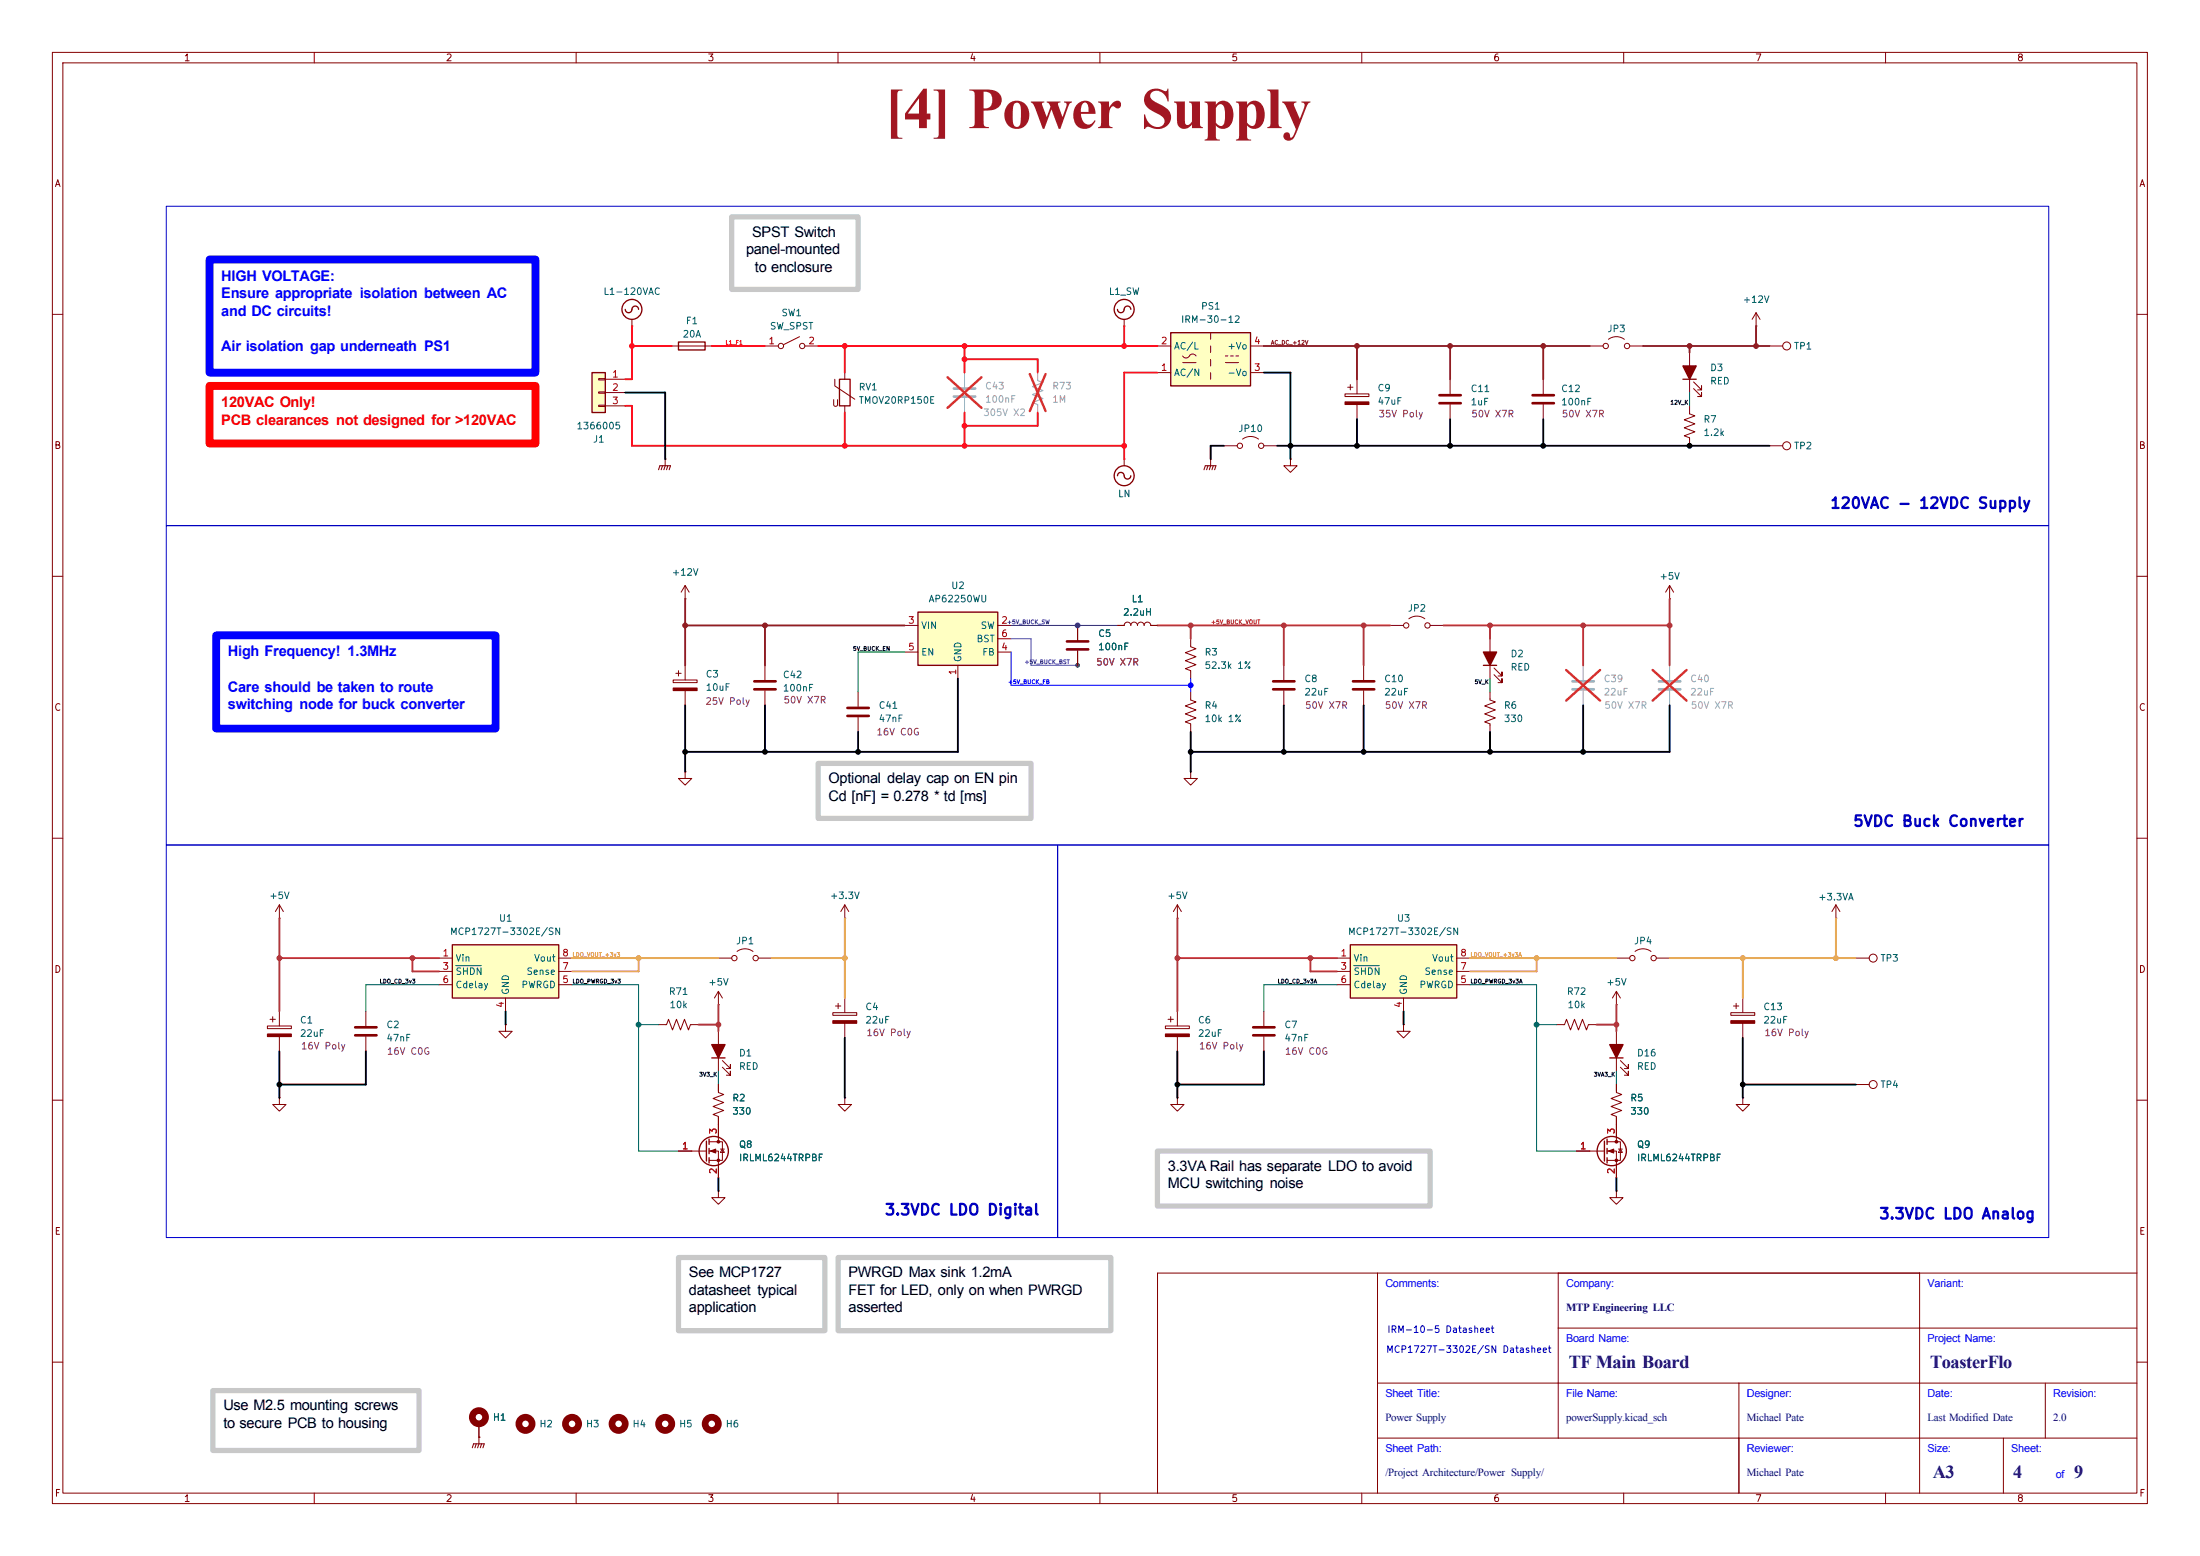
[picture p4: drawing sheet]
<svg xmlns="http://www.w3.org/2000/svg" width="297mm" height="210mm" viewBox="0 0 297 210" stroke-linecap="round" stroke-linejoin="round" font-family="sans-serif">
<g fill="none" stroke="#840000" stroke-width=".14">
<path d="M7.1 7.1h282.8v195.8h-282.8zM8.5 8.5h280v193h-280zM42.4 7.1v1.4M77.8 7.1v1.4M113.1 7.1v1.4M148.5 7.1v1.4M183.8 7.1v1.4M219.2 7.1v1.4M254.6 7.1v1.4M7.1 42.4h1.4M288.5 42.4h1.4M7.1 77.8h1.4"/>
<path d="M288.5 77.8h1.4M7.1 113.1h1.4M288.5 113.1h1.4M250.5 129.3h1.8M7.1 148.5h1.4M288.5 148.5h1.4M186 171.8v29.7M210.4 179.2h78.1M210.4 171.8v22.3M259.1 171.8v29.7M288.5 171.8h-132.2v29.7M7.1 183.8h1.4"/>
<path d="M186 194.1h102.5M186 186.7h102.5M234.8 186.7v14.8M270.5 194.1v7.4M276.1 186.7v7.4M288.5 183.8h1.4M42.4 201.5v1.4M77.8 201.5v1.4M113.1 201.5v1.4M148.5 201.5v1.4M183.8 201.5v1.4M219.2 201.5v1.4"/>
<path d="M254.6 201.5v1.4"/>
<circle cx="252.9" cy="129.3" r=".54"/>
</g>
<path d="M212.3 92h2.9M212.3 93h2.9" fill="none" stroke="#a1a1a1" stroke-width=".36"/>
<path d="M213.7 89.8v2M213.7 93.2v2" fill="none" stroke="#a1a1a1" stroke-width=".14"/>
<path d="M211.4 90.4l4.6 4.2M216 90.4l-4.6 4.2" fill="none" stroke="#e12e31" stroke-width=".32"/>
<path d="M182.3 127.5h14.4v7.2h-14.4z" fill="#ffffc2"/>
<g fill="none" stroke="#840000" stroke-width=".18">
<path d="M200.3 89.8h1.8M182.3 127.5h14.4v7.2h-14.4zM95.4 154v2.7M95.7 153.7v.8M95.7 155v.7M95.7 156.3v.7M96.1 142.8h1.8M217.3 142.8h1.8"/>
<circle cx="96.4" cy="155.4" r="1.98"/>
</g>
<g fill="none" stroke="#840000" stroke-width=".14">
<path d="M103.3 89.8v2M103.3 93.2v2M145.5 84.4v2M145.5 87.8v2M150.9 84.4h.9a.45 .45 0 0 1 .4-.4 .45 .45 0 0 1 .5 .4 .45 .45 0 0 1 .4-.4 .45 .45 0 0 1 .5 .4 .45 .45 0 0 1 .4-.4 .45 .45 0 0 1 .5 .4 .45 .45 0 0 1 .4-.4 .45 .45 0 0 1 .5 .4h.9M160.7 93.4v1.1l.8 .2-1.5 .6 1.5 .5-1.5 .6 1.5 .5-1.5 .5 .7 .3v1.1M160.7 86.2v1.1l.8 .3-1.5 .5 1.5 .5-1.5 .6 1.5 .5-1.5 .5 .7 .3v1.1M173.3 89.8v2M173.3 93.2v2M184.1 89.8v2M184.1 93.2v2M201.2 93.4v1.1l.7 .2-1.5 .6 1.5 .5-1.5 .6 1.5 .5-1.5 .5 .8 .3v1.1"/>
<path d="M201.2 86.2v5.4M201.7 91.1l1.1 1v-.5v.5h-.6M201.7 90.2l1.1 1v-.5v.5h-.6M160.7 104.2v.9h.9l-.9 .9-.9-.9h.9M160.7 104.2h.1M49.4 136.5v2M49.4 139.9v2M88.9 138.3h1.1l.2-.7 .6 1.4 .5-1.4 .6 1.4 .5-1.4 .5 1.4 .3-.7h1.1M97 135.6h.1M97 129.3h1.8M97 133.8v1.8M97 139.2v5.4"/>
<path d="M97 133.8l-.6 .9M97 133.8l.5 .9M99.5 128.4a1.8 1.8 0 0 1 2.2 0M102.4 129.3h1.8M114 123.9h.1M114 122.1l-.5 .9M114 122.1l.6 .9M114 122.1v1.8M158.9 123.9h.1M158.9 122.1l-.5 .9M158.9 122.1l.6 .9M158.9 122.1v1.8"/>
<path d="M170.6 136.5v2M170.6 139.9v2M180.5 132.9h1.8M180.5 131.1h1.8M180.5 129.3h1.8M189.5 138.3v.9h.9l-.9 .9-.9-.9h.9M189.5 138.3h.1M189.5 134.7v1.8M196.7 132.9h1.8M196.7 131.1h1.8M196.7 129.3h1.8M210.1 138.3h1.1l.3-.7 .5 1.4 .6-1.4 .5 1.4 .5-1.4 .6 1.4 .2-.7h1.1"/>
<path d="M218.2 135.6h.1M218.2 129.3h1.8M218.2 133.8v1.8M218.2 139.2v5.4M218.2 133.8l-.5 .9M218.2 133.8l.6 .9M220.7 128.4a1.8 1.8 0 0 1 2.2 0M223.6 129.3h1.8M91.6 155.4h3.8M95.7 154.1h1.8v2.5h-1.8M95.7 155.4h1.3v3.5M97 146.4v1.1l.7 .2-1.4 .6 1.4 .5-1.4 .5 1.4 .6-1.4 .5 .7 .3v3.4"/>
<path d="M97.3 155.1h.5M97.5 155.1l.3 .4h-.5zM97.5 144l1.1 1.1v-.5v.5h-.5M97.5 143.1l1.1 1.1v-.5v.5h-.5M114 148.2v.9h.9l-.9 .9-.9-.9h.9M114 148.2h.1M218.8 144l1 1.1v-.5v.5h-.5M218.8 143.1l1 1.1v-.5v.5h-.5M250.5 146.4h1.8M97 160.7v.9h.9l-.9 .9-.9-.9h.9M97 160.7h.1M63.8 195.4l.1-.5h1.5l-.2 .5"/>
<path d="M64.3 194.9l-.2 .5M64.7 192.2v2.7l-.2 .5M64.7 194h.1M65 194.9l-.2 .5"/>
<circle cx="99.1" cy="129.3" r=".36"/>
<circle cx="102" cy="129.3" r=".36"/>
<circle cx="220.4" cy="129.3" r=".36"/>
<circle cx="223.2" cy="129.3" r=".36"/>
<circle cx="252.9" cy="146.4" r=".54"/>
</g>
<path d="M182.7 130.3h3.5" fill="none" stroke="#006464" stroke-width=".14"/>
<path d="M101.8 92h2.9M101.8 93h2.9M144 86.6h2.9M144 87.6h2.9M171.9 92h2.9M171.9 93h2.9M182.7 92h2.8M182.7 93h2.8M48 138.7h2.8M48 139.7h2.8M169.2 138.7h2.9M169.2 139.7h2.9" fill="none" stroke="#840000" stroke-width=".36"/>
<g fill="#840000" stroke="#840000" stroke-width=".18">
<path d="M217.3 141h1.8l-.9 1.8z"/>
<path d="M200.3 88h1.8l-.9 1.8z"/>
<path d="M96.1 141h1.8l-.9 1.8z"/>
</g>
<path d="M224 92h2.8M224 93h2.8" fill="none" stroke="#a1a1a1" stroke-width=".36"/>
<path d="M225.4 89.8v2M225.4 93.2v2" fill="none" stroke="#a1a1a1" stroke-width=".14"/>
<path d="M223.1 90.4l4.6 4.2M227.7 90.4l-4.6 4.2" fill="none" stroke="#e12e31" stroke-width=".32"/>
<g fill="#840000" stroke="#840000" stroke-width=".14">
<path d="M95.9 155.4l.7-.3v.5z"/>
<circle cx="97" cy="154.1" r=".18"/>
<circle cx="97" cy="156.6" r=".18"/>
</g>
<g fill="none" stroke="#840000" stroke-width=".9">
<circle cx="64.7" cy="191.3" r=".9"/>
<circle cx="70.9" cy="192.2" r=".9"/>
<circle cx="77.2" cy="192.2" r=".9"/>
<circle cx="83.5" cy="192.2" r=".9"/>
<circle cx="89.8" cy="192.2" r=".9"/>
<circle cx="96.1" cy="192.2" r=".9"/>
</g>
<path d="M123.9 82.6h10.8v7.2h-10.8z" fill="#ffffc2"/>
<g fill="none" stroke="#840000" stroke-width=".18">
<path d="M113.3 51.2h1.5v3.6h-1.5zM150.9 64.2a.48 .48 0 0 1 .5-.4 .48 .48 0 0 1 .4 .6 .45 .45 0 0 0 .5 .2 .45 .45 0 0 0 .4-.4M123.9 82.6h10.8v7.2h-10.8zM216.6 154v2.7M217 153.7v.8M217 155v.7M217 156.3v.7"/>
<circle cx="151.8" cy="64.2" r="1.35"/>
<circle cx="217.6" cy="155.4" r="1.98"/>
</g>
<g fill="none" stroke="#840000" stroke-width=".14">
<path d="M112.7 51.2v.9l2.7 1.8M114 50.3v.9M114 54.8v.9M228.1 54.8v1.1l.7 .2-1.4 .6 1.4 .5-1.4 .5 1.4 .6-1.4 .5 .7 .3v1.1M151.8 62h.1M151.8 62v.9M162.5 63.4l.2-.5h1.5l-.2 .5M163.1 62.9l-.2 .5M163.4 62v.9l-.1 .5M163.4 62h.1M163.8 62.9l-.2 .5M225.4 79l-.5 .9"/>
<path d="M225.4 79l.5 .9M225.4 79v1.8M115.8 93.4v2M115.8 96.8v2M122.1 84.4h1.8M122.1 88h1.8M129.3 89.8v1.8M134.7 84.4h1.8M134.7 88h1.8M134.7 86.2h1.8M225.4 80.8h.1M112.4 136.7h3.3v.3h-3.3z"/>
<path d="M112.8 135.8h.7M113.1 135.4v.7M114 134.7v2M114 138.1v2M157.3 138.5h3.3v.3h-3.3zM157.7 137.6h.7M158 137.2v.7M158.9 136.5v2M158.9 139.9v2M233.7 136.7h3.2v.3h-3.2zM234 135.8h.7M234.4 135.4v.7"/>
<path d="M235.3 134.7v2M235.3 138.1v2M247.8 123.9h.1M247.8 122.1l-.5 .9M247.8 122.1l.6 .9M247.8 122.1v1.8M158.9 148.2v.9h.9l-.9 .9-.9-.9h.9M158.9 148.2h.1M212.8 155.4h3.8M217 154.1h1.8v2.5h-1.8M217 155.4h1.2v3.5M218.2 146.4v1.1l.7 .2-1.4 .6 1.4 .5-1.4 .5 1.4 .6-1.4 .5 .7 .3v3.4"/>
<path d="M218.5 155.1h.5M218.8 155.1l.2 .4h-.5zM235.3 148.2v.9h.9l-.9 .9-.9-.9h.9M235.3 148.2h.1M218.2 160.7v.9h.9l-.9 .9-.9-.9h.9M218.2 160.7h.1"/>
</g>
<g fill="#840000" stroke="#840000" stroke-width=".14">
<path d="M112.4 137.8h3.3v.3h-3.3z"/>
<path d="M157.3 139.5h3.3v.4h-3.3z"/>
<path d="M217.1 155.4l.8-.3v.5z"/>
<path d="M233.7 137.8h3.2v.3h-3.2z"/>
<circle cx="218.2" cy="154.1" r=".18"/>
<circle cx="218.2" cy="156.6" r=".18"/>
</g>
<path d="M114.4 95.5h2.9M114.4 96.6h2.9" fill="none" stroke="#840000" stroke-width=".36"/>
<path d="M130.2 50.3v2M130.2 53.7v2M140.1 50.3v1.1l.7 .2-1.4 .6 1.4 .5-1.4 .6 1.4 .5-1.4 .5 .7 .3v1.1" fill="none" stroke="#a1a1a1" stroke-width=".14"/>
<path d="M127.9 50.9l4.6 4.1M132.5 50.9l-4.6 4.1M139 50.5l2.2 5M141.2 50.5l-2.2 5" fill="none" stroke="#e12e31" stroke-width=".32"/>
<path d="M128.8 52.4h2.8M128.8 53.5h2.8" fill="none" stroke="#a1a1a1" stroke-width=".36"/>
<path d="M61.1 127.5h14.3v7.2h-14.3z" fill="#ffffc2"/>
<g fill="none" stroke="#840000" stroke-width=".18">
<path d="M84.4 41.8a.48 .48 0 0 0 .6 .4 .48 .48 0 0 0 .4-.6 .45 .45 0 0 1 .5-.3 .45 .45 0 0 1 .3 .5M91.6 46.2h3.6v1h-3.6zM61.1 127.5h14.3v7.2h-14.3z"/>
<circle cx="85.3" cy="41.8" r="1.35"/>
</g>
<g fill="none" stroke="#840000" stroke-width=".14">
<path d="M85.3 44h.1M85.3 43.1v.9M90.7 46.7h5.4M103.3 46.7h1.8M107.9 45.4l-2.1 1.1M108.7 46.7h1.8M167.7 59.3a1.8 1.8 0 0 1 2.2 0M195.8 51.2v2M195.8 54.6v2M165.2 60.2h1.8M170.6 60.2h1.8M90.9 91.8h3.2v.3h-3.2z"/>
<path d="M91.2 90.9h.8M91.6 90.5v.7M92.5 89.8v2M92.5 93.2v2M37.7 123.9h.1M37.7 122.1l-.5 .9M37.7 122.1l.6 .9M37.7 122.1v1.8M59.3 132.9h1.8M59.3 131.1h1.8M59.3 129.3h1.8M68.2 134.7v1.8"/>
<path d="M75.4 132.9h1.8M75.4 131.1h1.8M75.4 129.3h1.8"/>
<circle cx="105.4" cy="46.7" r=".36"/>
<circle cx="108.3" cy="46.7" r=".36"/>
<circle cx="167.4" cy="60.2" r=".36"/>
<circle cx="170.3" cy="60.2" r=".36"/>
</g>
<path d="M61.5 130.3h3.5" fill="none" stroke="#006464" stroke-width=".14"/>
<path d="M194.3 53.3h2.9M194.3 54.4h2.9" fill="none" stroke="#840000" stroke-width=".36"/>
<path d="M90.9 92.9h3.2v.3h-3.2z" fill="#840000" stroke="#840000" stroke-width=".14"/>
<path d="M79.9 50.3h1.8v5.4h-1.8z" fill="#ffffc2"/>
<g fill="none" stroke="#840000" stroke-width=".18">
<path d="M79.9 50.3h1.8v5.4h-1.8zM150.9 41.8a.48 .48 0 0 0 .5 .4 .48 .48 0 0 0 .4-.6 .45 .45 0 0 1 .5-.3 .45 .45 0 0 1 .4 .5"/>
<circle cx="151.8" cy="41.8" r="1.35"/>
</g>
<path d="M80.8 51.1h.9v.2h-.9zM80.8 52.9h.9v.2h-.9zM80.8 54.7h.9v.2h-.9zM81.7 51.2h2.7M81.7 53h2.7M81.7 54.8h2.7M151.8 44h.1M151.8 43.1v.9M68.2 138.3v.9h.9l-.9 .9-.8-.9h.8M68.2 138.3h.1" fill="none" stroke="#840000" stroke-width=".14"/>
<path d="M158 44.9h10.8v7.2h-10.8z" fill="#ffffc2"/>
<path d="M158 44.9h10.8v7.2h-10.8zM227.2 51.2h1.8" fill="none" stroke="#840000" stroke-width=".18"/>
<g fill="none" stroke="#840000" stroke-width=".14">
<path d="M156.3 50.3h1.7M156.3 46.7h1.7M159.7 48.9h1.8M159.7 48a.59 .59 0 0 0 .5 .3 .59 .59 0 0 0 .5-.4 .51 .51 0 0 1 .8 .1M163.4 44.9v.9M163.4 46.7v.9M163.4 48.5v.9M163.4 50.3v.9M165.4 48.9h1.8M165.4 48h.4M166.1 48h.4M166.8 48h.4"/>
<path d="M168.8 50.3h1.8M168.8 46.7h1.8M181.6 53.2h3.2v.3h-3.2zM181.9 52.3h.8M182.3 51.9v.7M183.2 51.2v2M183.2 54.6v2M208.3 51.2v2M208.3 54.6v2M214.6 46.7h1.8M217.1 45.8a1.8 1.8 0 0 1 2.2 0M220 46.7h1.8"/>
<path d="M228.1 47.6v5.4M228.6 52.4l1.1 1.1v-.5v.5h-.5M228.6 51.5l1.1 1.1v-.5v.5h-.5M237.1 44h.1M237.1 42.2l-.6 .9M237.1 42.2l.5 .9M237.1 42.2v1.8M238.9 46.7h1.8M88.9 63.4l.2-.5h1.4l-.2 .5M89.4 62.9l-.1 .5M89.8 62v.9l-.2 .5M89.8 62h.1"/>
<path d="M90.2 62.9l-.2 .5M92.5 79l-.5 .9M92.5 79l.5 .9M92.5 79v1.8M174.2 62v.9h.9l-.9 .9-.9-.9h.9M174.2 62h.1M238.9 60.2h1.8M92.5 80.8h.1M145.5 84.4v2M145.5 87.8v2M150.9 84.4h.9M155.4 84.4h.9"/>
<path d="M187.7 84.4h1.8M190.2 83.5a1.8 1.8 0 0 1 2.2 0M193.1 84.4h1.8M92.5 104.2v.9h.9l-.9 .9-.9-.9h.9M92.5 104.2h.1M36.1 138.5h3.2v.3h-3.2zM36.5 137.6h.7M36.8 137.2v.7M37.7 136.5v2M37.7 139.9v2M37.7 148.2v.9h.9l-.9 .9-.9-.9h.9M37.7 148.2h.1"/>
<path d="M91.6 155.4h1.8M97 146.4v.9M97 150.9v2.7M97 157.2v1.7M212.8 155.4h1.8M218.2 146.4v.9M218.2 150.9v2.7M218.2 157.2v1.7M64.7 194h.1M64.7 192.2v1.8"/>
<circle cx="216.8" cy="46.7" r=".36"/>
<circle cx="219.7" cy="46.7" r=".36"/>
<circle cx="241.2" cy="46.7" r=".54"/>
<circle cx="241.2" cy="60.2" r=".54"/>
<circle cx="189.8" cy="84.4" r=".36"/>
<circle cx="192.7" cy="84.4" r=".36"/>
</g>
<g fill="#840000" stroke="#840000" stroke-width=".14">
<path d="M36.1 139.5h3.2v.4h-3.2z"/>
<path d="M181.6 54.2h3.2v.4h-3.2z"/>
</g>
<path d="M227.2 49.4h1.8l-.9 1.8z" fill="#840000" stroke="#840000" stroke-width=".18"/>
<path d="M206.9 53.3h2.9M206.9 54.4h2.9" fill="none" stroke="#840000" stroke-width=".36"/>
<path d="M145.5 84.2v.2M145.5 89.8v.2" fill="none" stroke="#484848" stroke-width=".14"/>
<g fill="#484848" stroke="#484848" stroke-width=".14">
<circle cx="145.5" cy="89.8" r=".25"/>
<circle cx="145.5" cy="84.4" r=".25"/>
</g>
<g fill="none" stroke="#000" stroke-width=".25">
<path d="M84.4 53h5.4v9M170.6 50.3h3.6v11.7M183.2 56.6v3.6M195.8 56.6v3.6M208.3 56.6v3.6M165.2 60.2h-1.8v1.8M172.4 60.2h66.5M92.5 95.2v9M103.3 95.2v6.3M115.8 98.8v2.7M129.3 91.6v9.9h-36.8M160.7 98.8v5.4"/>
<path d="M173.3 95.2v6.3M184.1 95.2v6.3M201.2 98.8v2.7M213.7 95.2v6.3M225.4 95.2v6.3h-64.7M68.2 136.5v1.8M189.5 136.5v1.8M37.7 141.9v6.3M49.4 141.9v4.5h-11.7M97 158.9v1.8M114 140.1v8.1M158.9 141.9v6.3"/>
<path d="M170.6 141.9v4.5h-11.7M218.2 158.9v1.8M235.3 140.1v8.1M235.3 146.4h15.2"/>
</g>
<g fill="none" stroke="#bb2e24" stroke-width=".25">
<path d="M156.3 84.4h31.4M160.7 84.4v1.8M173.3 84.4v5.4M184.1 84.4v5.4M194.9 84.4h30.5M201.2 84.4v1.8M213.7 84.4v5.4M225.4 80.8v9M37.7 129.3h21.6M37.7 123.9v12.6M55.7 129.3v1.8h3.6M94.3 138.3h2.7"/>
<path d="M97 135.6v3.6M158.9 129.3h21.6M158.9 123.9v12.6M176.9 129.3v1.8h3.6M215.5 138.3h2.7M218.2 135.6v3.6"/>
</g>
<path d="M170.6 46.7h44M183.2 46.7v4.5M195.8 46.7v4.5M208.3 46.7v4.5M221.8 46.7h17.1M228.1 46.7v.9M237.1 44v2.7M92.5 80.8v9M92.5 84.4h29.6M103.3 84.4v5.4" fill="none" stroke="#7a1f1f" stroke-width=".25"/>
<path d="M228.1 53v1.8M122.1 88h-6.3v5.4M201.2 91.6v1.8M59.3 132.9h-9.9v3.6M77.2 132.9h9v22.5h5.4M86.2 138.3h2.7M180.5 132.9h-9.9v3.6M198.5 132.9h8.9v22.5h5.4M207.4 138.3h2.7M97 144.6v1.8M218.2 144.6v1.8" fill="none" stroke="#009600" stroke-width=".14"/>
<path d="M77.2 129.3h19.8M86.2 129.3v1.8h-9M104.2 129.3h9.8M114 123.9v10.8M198.5 129.3h19.7M207.4 129.3v1.8h-8.9M225.4 129.3h25.1M235.3 129.3v5.4M247.8 123.9v5.4" fill="none" stroke="#e8a33d" stroke-width=".25"/>
<g fill="none" stroke="#ff0920" stroke-width=".25">
<path d="M84.4 54.8h.9v5.4h66.5M85.3 46.7h5.4M85.3 44v7.2h-.9M96.1 46.7h7.2M110.5 46.7h45.8M114 46.7v3.6M114 55.7v4.5M130.2 48.5h9.9v1.8M130.2 46.7v3.6M130.2 55.7v4.5M140.1 55.7v1.8h-9.9M151.8 44v2.7"/>
<path d="M156.3 50.3h-4.5v11.7"/>
</g>
<path d="M136.5 84.4h14.4M136.5 86.2h2.7v3.6h6.3" fill="none" stroke="#6a1b9a" stroke-width=".14"/>
<path d="M136.5 88v4.5h24.2M160.7 91.6v1.8" fill="none" stroke="#00f" stroke-width=".14"/>
<path d="M98.8 29.3h17v9.8h-17zM110.5 103h28.7v7.5h-28.7zM156.3 155.4h36.8v7.4h-36.8zM91.6 169.7h19.8v9.9h-19.8zM113.1 169.7h36.9v9.9h-36.9zM28.7 187.7h27.9v8.1h-27.9z" fill="none" stroke="#c8c8c8" stroke-width=".71"/>
<path d="M28.3 35h44v15.3h-44zM29.2 85.8h37.7v12.5h-37.7z" fill="none" stroke="#00f" stroke-width="1.1"/>
<path d="M28.3 52.1h44v7.8h-44z" fill="none" stroke="#f00" stroke-width="1.1"/>
<path d="M22.5 27.8h254.1v43.1h-254.1zM22.5 70.9h254.1v43.1h-254.1zM22.5 114h120.3v53h-120.3zM142.8 114h133.8v53h-133.8z" fill="none" stroke="#0000c2" stroke-width=".14"/>
<g fill="#7a1f1f" stroke="#7a1f1f" stroke-width=".14">
<circle cx="103.3" cy="84.4" r=".32"/>
<circle cx="92.5" cy="84.4" r=".32"/>
<circle cx="195.8" cy="46.7" r=".32"/>
<circle cx="183.2" cy="46.7" r=".32"/>
<circle cx="208.3" cy="46.7" r=".32"/>
<circle cx="228.1" cy="46.7" r=".32"/>
<circle cx="237.1" cy="46.7" r=".32"/>
</g>
<g fill="#ff0920" stroke="#ff0920" stroke-width=".14">
<circle cx="114" cy="60.2" r=".32"/>
<circle cx="114" cy="46.7" r=".32"/>
<circle cx="85.3" cy="46.7" r=".32"/>
<circle cx="130.2" cy="57.5" r=".32"/>
<circle cx="130.2" cy="60.2" r=".32"/>
<circle cx="130.2" cy="48.5" r=".32"/>
<circle cx="130.2" cy="46.7" r=".32"/>
<circle cx="151.8" cy="46.7" r=".32"/>
<circle cx="151.8" cy="60.2" r=".32"/>
</g>
<g fill="#009600" stroke="#009600" stroke-width=".14">
<circle cx="86.2" cy="138.3" r=".32"/>
<circle cx="207.4" cy="138.3" r=".32"/>
</g>
<g fill="#e8a33d" stroke="#e8a33d" stroke-width=".14">
<circle cx="86.2" cy="129.3" r=".32"/>
<circle cx="114" cy="129.3" r=".32"/>
<circle cx="207.4" cy="129.3" r=".32"/>
<circle cx="247.8" cy="129.3" r=".32"/>
<circle cx="235.3" cy="129.3" r=".32"/>
</g>
<g fill="#bb2e24" stroke="#bb2e24" stroke-width=".14">
<circle cx="37.7" cy="129.3" r=".32"/>
<circle cx="55.7" cy="129.3" r=".32"/>
<circle cx="160.7" cy="84.4" r=".32"/>
<circle cx="173.3" cy="84.4" r=".32"/>
<circle cx="158.9" cy="129.3" r=".32"/>
<circle cx="176.9" cy="129.3" r=".32"/>
<circle cx="97" cy="138.3" r=".32"/>
<circle cx="184.1" cy="84.4" r=".32"/>
<circle cx="201.2" cy="84.4" r=".32"/>
<circle cx="213.7" cy="84.4" r=".32"/>
<circle cx="225.4" cy="84.4" r=".32"/>
<circle cx="218.2" cy="138.3" r=".32"/>
</g>
<g fill="#000" stroke="#000" stroke-width=".14">
<circle cx="174.2" cy="60.2" r=".32"/>
<circle cx="183.2" cy="60.2" r=".32"/>
<circle cx="195.8" cy="60.2" r=".32"/>
<circle cx="208.3" cy="60.2" r=".32"/>
<circle cx="228.1" cy="60.2" r=".32"/>
<circle cx="92.5" cy="101.5" r=".32"/>
<circle cx="103.3" cy="101.5" r=".32"/>
<circle cx="115.8" cy="101.5" r=".32"/>
<circle cx="160.7" cy="101.5" r=".32"/>
<circle cx="173.3" cy="101.5" r=".32"/>
<circle cx="184.1" cy="101.5" r=".32"/>
<circle cx="201.2" cy="101.5" r=".32"/>
<circle cx="213.7" cy="101.5" r=".32"/>
<circle cx="37.7" cy="146.4" r=".32"/>
<circle cx="158.9" cy="146.4" r=".32"/>
<circle cx="235.3" cy="146.4" r=".32"/>
</g>
<circle cx="145.5" cy="84.4" r=".32" fill="#6a1b9a" stroke="#6a1b9a" stroke-width=".14"/>
<circle cx="160.7" cy="92.5" r=".32" fill="#00f" stroke="#00f" stroke-width=".14"/>
<text font-size="7.9" fill="#a21622" x="119.5" y="17.3">[4] Power Supply</text>
<g font-size="2.5" fill="#00007f">
<text x="211.8" y="184.6">TF Main Board</text>
<text x="260.6" y="184.6">ToasterFlo</text>
<text x="260.9" y="199.5">A3</text>
<text x="271.8" y="199.5">4</text>
<text x="280" y="199.5">9</text>
</g>
<g font-size="2">
<text x="100.7" y="34.3">panel-mounted</text>
<text x="101.6" y="31.9">SPST Switch</text>
<text x="101.9" y="36.7">to enclosure</text>
<text x="111.9" y="105.7">Optional delay cap on EN pin</text>
<text x="111.9" y="108.1">Cd [nF] = 0.278 * td [ms]</text>
<text x="157.7" y="158">3.3VA Rail has separate LDO to avoid</text>
<text x="157.7" y="160.4">MCU switching noise</text>
<text x="93" y="172.4">See MCP1727</text>
<text x="114.6" y="172.4">PWRGD Max sink 1.2mA</text>
<text x="93" y="174.8">datasheet typical</text>
<text x="93" y="177.1">application</text>
<text x="114.6" y="174.8">FET for LED, only on when PWRGD</text>
<text x="114.6" y="177.1">asserted</text>
<text x="30.2" y="190.4">Use M2.5 mounting screws</text>
<text x="30.2" y="192.7">to secure PCB to housing</text>
</g>
<g font-size="2" fill="#00f">
<text x="29.9" y="37.9">HIGH VOLTAGE:</text>
<text x="29.9" y="40.2">Ensure appropriate isolation between AC</text>
<text x="29.9" y="42.6">and DC circuits!</text>
<text x="29.9" y="47.4">Air isolation gap underneath PS1</text>
<text x="30.8" y="88.6">High Frequency! 1.3MHz</text>
<text x="30.8" y="93.4">Care should be taken to route</text>
<text x="30.8" y="95.7">switching node for buck converter</text>
</g>
<g font-size="2" fill="#f00">
<text x="29.9" y="54.9">120VAC Only!</text>
<text x="29.9" y="57.3">PCB clearances not designed for &gt;120VAC</text>
</g>
<g font-size="1.5" fill="#00f">
<text x="187" y="173.7">Comments:</text>
<text x="211.4" y="173.7">Company:</text>
<text x="260.2" y="173.7">Variant:</text>
<text x="211.4" y="181.1">Board Name:</text>
<text x="260.2" y="181.1">Project Name:</text>
<text x="187" y="188.6">Sheet Title:</text>
<text x="211.4" y="188.6">File Name:</text>
<text x="235.8" y="188.6">Designer:</text>
<text x="260.2" y="188.6">Date:</text>
<text x="277.2" y="188.6">Revision:</text>
<text x="187" y="196">Sheet Path:</text>
<text x="235.8" y="196">Reviewer:</text>
<text x="260.2" y="196">Size:</text>
<text x="271.5" y="196">Sheet:</text>
<text x="277.5" y="199.5">of</text>
</g>
<g font-size="1.5" fill="#00007f">
<text x="211.4" y="176.9">MTP Engineering LLC</text>
<text x="187" y="191.7">Power Supply</text>
<text x="211.4" y="191.7">powerSupply.kicad_sch</text>
<text x="235.8" y="191.7">Michael Pate</text>
<text x="260.2" y="191.7">Last Modified Date</text>
<text x="277.2" y="191.7">2.0</text>
<text x="187" y="199.2">/Project Architecture/Power Supply/</text>
<text x="235.8" y="199.2">Michael Pate</text>
</g>
<g font-size="1.4" fill="#0000c2">
<text x="247" y="69">120VAC - 12VDC Supply</text>
<text x="250.1" y="111.9">5VDC Buck Converter</text>
<text x="119.3" y="164.4">3.3VDC LDO Digital</text>
<text x="253.6" y="164.9">3.3VDC LDO Analog</text>
</g>
<g font-size=".9" fill="#840000">
<text x="24.7" y="8.5">1</text>
<text x="60.1" y="8.5">2</text>
<text x="95.5" y="8.5">3</text>
<text x="130.8" y="8.5">4</text>
<text x="166.2" y="8.5">5</text>
<text x="201.5" y="8.5">6</text>
<text x="236.9" y="8.5">7</text>
<text x="272.2" y="8.5">8</text>
<text x="7.3" y="25.5">A</text>
<text x="288.7" y="25.5">A</text>
<text x="112.2" y="55.1">U</text>
<text x="7.2" y="60.8">B</text>
<text x="288.7" y="60.8">B</text>
<text x="7.2" y="96.2">C</text>
<text x="288.7" y="96.2">C</text>
<text x="7.2" y="131.5">D</text>
<text x="288.7" y="131.5">D</text>
<text x="7.3" y="166.9">E</text>
<text x="288.7" y="166.9">E</text>
<text x="7.3" y="202.2">F</text>
<text x="24.7" y="202.9">1</text>
<text x="60.1" y="202.9">2</text>
<text x="95.5" y="202.9">3</text>
<text x="130.8" y="202.9">4</text>
<text x="166.2" y="202.9">5</text>
<text x="201.5" y="202.9">6</text>
<text x="236.9" y="202.9">7</text>
<text x="272.2" y="202.9">8</text>
<text x="288.7" y="202.2">F</text>
</g>
<g font-size=".9" fill="#006464">
<text x="81.4" y="40">L1-120VAC</text>
<text x="149.6" y="40">L1_SW</text>
<text x="162.1" y="42">PS1</text>
<text x="235.2" y="41.1">+12V</text>
<text x="92.1" y="45.8">20A</text>
<text x="92.5" y="44">F1</text>
<text x="103.9" y="44.7">SW_SPST</text>
<text x="105.4" y="42.9">SW1</text>
<text x="158.4" y="47.4">AC/L</text>
<text x="159.4" y="43.8">IRM-30-12</text>
<text x="165.6" y="47.4">+Vo</text>
<text x="216.9" y="45">JP3</text>
<text x="242.1" y="47.4">TP1</text>
<text x="115.8" y="52.9">RV1</text>
<text x="158.4" y="51">AC/N</text>
<text x="165.6" y="51">-Vo</text>
<text x="185.9" y="53">C9</text>
<text x="198.5" y="53.1">C11</text>
<text x="210.7" y="53.1">C12</text>
<text x="230.8" y="50.3">D3</text>
<text x="230.8" y="52.1">RED</text>
<text x="77.8" y="58.2">1366005</text>
<text x="80" y="60">J1</text>
<text x="115.8" y="54.7">TMOV20RP150E</text>
<text x="167.1" y="58.5">JP10</text>
<text x="185.9" y="54.8">47uF</text>
<text x="198.5" y="54.9">1uF</text>
<text x="210.7" y="54.9">100nF</text>
<text x="229.9" y="57.3">R7</text>
<text x="229.9" y="59.1">1.2k</text>
<text x="242.1" y="60.9">TP2</text>
<text x="150.9" y="67.3">LN</text>
<text x="90.6" y="77.9">+12V</text>
<text x="125.3" y="81.5">AP62250WU</text>
<text x="128.3" y="79.7">U2</text>
<text x="151.5" y="83.3">2.2uH</text>
<text x="152.7" y="81.5">L1</text>
<text x="190" y="82.8">JP2</text>
<text x="224" y="78.5">+5V</text>
<text x="124.3" y="85.1">VIN</text>
<text x="124.3" y="88.7">EN</text>
<text x="130" y="89.4" transform="rotate(-90 130 89.4)">GND</text>
<text x="131.8" y="86.9">BST</text>
<text x="132.3" y="85.1">SW</text>
<text x="132.5" y="88.7">FB</text>
<text x="148.2" y="86.2">C5</text>
<text x="148.2" y="88">100nF</text>
<text x="162.5" y="88.7">R3</text>
<text x="203.9" y="88.9">D2</text>
<text x="95.2" y="91.7">C3</text>
<text x="95.2" y="93.5">10uF</text>
<text x="105.6" y="93.5">100nF</text>
<text x="105.6" y="91.7">C42</text>
<text x="118.5" y="95.9">C41</text>
<text x="162.5" y="95.9">R4</text>
<text x="162.5" y="90.5">52.3k 1%</text>
<text x="176" y="92.3">C8</text>
<text x="176" y="94.1">22uF</text>
<text x="186.8" y="92.3">C10</text>
<text x="186.8" y="94.1">22uF</text>
<text x="203" y="95.9">R6</text>
<text x="203.9" y="90.7">RED</text>
<text x="118.5" y="97.7">47nF</text>
<text x="162.5" y="97.7">10k 1%</text>
<text x="203" y="97.7">330</text>
<text x="36.3" y="121.6">+5V</text>
<text x="67.3" y="124.6">U1</text>
<text x="112" y="121.6">+3.3V</text>
<text x="157.5" y="121.6">+5V</text>
<text x="188.5" y="124.6">U3</text>
<text x="245.4" y="121.7">+3.3VA</text>
<text x="60.7" y="126.4">MCP1727T-3302E/SN</text>
<text x="61.4" y="130">Vin</text>
<text x="61.4" y="131.8">SHDN</text>
<text x="71" y="131.8">Sense</text>
<text x="72" y="130">Vout</text>
<text x="99.3" y="127.7">JP1</text>
<text x="181.9" y="126.4">MCP1727T-3302E/SN</text>
<text x="182.7" y="130">Vin</text>
<text x="182.7" y="131.8">SHDN</text>
<text x="192.2" y="131.8">Sense</text>
<text x="193.3" y="130">Vout</text>
<text x="220.5" y="127.7">JP4</text>
<text x="253.8" y="130">TP3</text>
<text x="61.4" y="133.6">Cdelay</text>
<text x="68.9" y="134.3" transform="rotate(-90 68.9 134.3)">GND</text>
<text x="70.3" y="133.6">PWRGD</text>
<text x="90.2" y="134.5">R71</text>
<text x="90.3" y="136.3">10k</text>
<text x="95.5" y="133.2">+5V</text>
<text x="116.7" y="136.6">C4</text>
<text x="182.7" y="133.6">Cdelay</text>
<text x="190.2" y="134.3" transform="rotate(-90 190.2 134.3)">GND</text>
<text x="191.5" y="133.6">PWRGD</text>
<text x="211.5" y="134.5">R72</text>
<text x="211.5" y="136.3">10k</text>
<text x="216.8" y="133.2">+5V</text>
<text x="238" y="136.6">C13</text>
<text x="40.4" y="138.4">C1</text>
<text x="40.4" y="140.1">22uF</text>
<text x="52.1" y="139">C2</text>
<text x="52.1" y="140.8">47nF</text>
<text x="99.7" y="142.8">D1</text>
<text x="116.7" y="138.4">22uF</text>
<text x="161.6" y="138.4">C6</text>
<text x="161.6" y="140.1">22uF</text>
<text x="173.3" y="139">C7</text>
<text x="173.3" y="140.8">47nF</text>
<text x="220.9" y="142.8">D16</text>
<text x="238" y="138.4">22uF</text>
<text x="98.8" y="148.9">R2</text>
<text x="99.7" y="144.6">RED</text>
<text x="220" y="148.9">R5</text>
<text x="220.9" y="144.6">RED</text>
<text x="253.8" y="147.1">TP4</text>
<text x="98.8" y="150.7">330</text>
<text x="99.7" y="155.1">Q8</text>
<text x="220" y="150.7">330</text>
<text x="220.9" y="155.1">Q9</text>
<text x="99.7" y="156.9">IRLML6244TRPBF</text>
<text x="220.9" y="156.9">IRLML6244TRPBF</text>
<text x="66.5" y="192">H1</text>
<text x="72.7" y="192.9">H2</text>
<text x="79" y="192.9">H3</text>
<text x="85.3" y="192.9">H4</text>
<text x="91.6" y="192.9">H5</text>
<text x="97.9" y="192.9">H6</text>
</g>
<g font-size=".9" fill="#a90000">
<text x="103.7" y="46.7">1</text>
<text x="109.1" y="46.7">2</text>
<text x="156.7" y="46.7">2</text>
<text x="169.2" y="46.7">4</text>
<text x="82.6" y="51.2">1</text>
<text x="82.6" y="53">2</text>
<text x="156.7" y="50.3">1</text>
<text x="169.2" y="50.3">3</text>
<text x="82.6" y="54.8">3</text>
<text x="122.5" y="84.4">3</text>
<text x="122.5" y="88">5</text>
<text x="135.1" y="84.4">2</text>
<text x="135.1" y="88">4</text>
<text x="135.1" y="86.2">6</text>
<text x="129.3" y="91.2" transform="rotate(-90 129.3 91.2)">1</text>
<text x="59.7" y="129.3">1</text>
<text x="59.7" y="131.1">3</text>
<text x="75.8" y="131.1">7</text>
<text x="75.8" y="129.3">8</text>
<text x="180.9" y="129.3">1</text>
<text x="180.9" y="131.1">3</text>
<text x="197.1" y="131.1">7</text>
<text x="197.1" y="129.3">8</text>
<text x="59.7" y="132.9">6</text>
<text x="68.2" y="136.1" transform="rotate(-90 68.2 136.1)">4</text>
<text x="75.8" y="132.9">5</text>
<text x="180.9" y="132.9">6</text>
<text x="189.5" y="136.1" transform="rotate(-90 189.5 136.1)">4</text>
<text x="197.1" y="132.9">5</text>
<text x="92" y="155.3">1</text>
<text x="97" y="153.2" transform="rotate(-90 97 153.2)">3</text>
<text x="213.2" y="155.3">1</text>
<text x="218.2" y="153.2" transform="rotate(-90 218.2 153.2)">3</text>
<text x="97" y="158.5" transform="rotate(-90 97 158.5)">2</text>
<text x="218.2" y="158.5" transform="rotate(-90 218.2 158.5)">2</text>
</g>
<g font-size=".9" fill="#989898">
<text x="132.9" y="52.8">C43</text>
<text x="142" y="52.8">R73</text>
<text x="132.9" y="54.6">100nF</text>
<text x="142" y="54.6">1M</text>
<text x="216.4" y="92.3">C39</text>
<text x="216.4" y="94.1">22uF</text>
<text x="228.1" y="92.3">C40</text>
<text x="228.1" y="94.1">22uF</text>
</g>
<g font-size=".9" fill="#a1a1a1">
<text x="132.7" y="56.4">305V X2</text>
<text x="216.5" y="95.9">50V X7R</text>
<text x="228.2" y="95.9">50V X7R</text>
</g>
<g font-size=".9" fill="#840084">
<text x="186" y="56.5">35V Poly</text>
<text x="198.6" y="56.5">50V X7R</text>
<text x="210.8" y="56.5">50V X7R</text>
<text x="95.2" y="95.3">25V Poly</text>
<text x="105.7" y="95.2">50V X7R</text>
<text x="147.9" y="90">50V X7R</text>
<text x="176.1" y="95.9">50V X7R</text>
<text x="186.9" y="95.9">50V X7R</text>
<text x="118.3" y="99.5">16V C0G</text>
<text x="40.6" y="141.9">16V Poly</text>
<text x="52.2" y="142.6">16V C0G</text>
<text x="116.9" y="140.1">16V Poly</text>
<text x="161.8" y="141.9">16V Poly</text>
<text x="173.4" y="142.6">16V C0G</text>
<text x="238.1" y="140.1">16V Poly</text>
</g>
<g font-size=".9" fill="#0000c2">
<text x="187" y="182.8">MCP1727T-3302E/SN Datasheet</text>
<text x="187.2" y="180.1">IRM-10-5 Datasheet</text>
</g>
<text font-size=".5" fill="#ff0920" x="97.9" y="46.6">L1_F1</text>
<text font-size=".5" fill="#7a1f1f" x="171.5" y="46.6">AC_DC_+12V</text>
<g font-size=".5" fill="#0f0f0f">
<text x="225.4" y="54.7">12V_K</text>
<text x="115.1" y="88">5V_BUCK_EN</text>
<text x="199" y="92.4">5V_K</text>
<text x="51.2" y="132.9">LDO_CD_3v3</text>
<text x="77.2" y="132.9">LDO_PWRGD_3v3</text>
<text x="172.4" y="132.9">LDO_CD_3v3A</text>
<text x="198.5" y="132.9">LDO_PWRGD_3v3A</text>
<text x="94.3" y="145.4">3V3_K</text>
<text x="215.1" y="145.4">3VA3_K</text>
</g>
<g font-size=".5" fill="#6a1b9a">
<text x="135.9" y="84.4">+5V_BUCK_SW</text>
<text x="138.3" y="89.7">+5V_BUCK_BST</text>
</g>
<text font-size=".5" fill="#bb2e24" x="163.4" y="84.4">+5V_BUCK_VOUT</text>
<text font-size=".5" fill="#00f" x="136" y="92.4">+5V_BUCK_FB</text>
<g font-size=".5" fill="#e8a33d">
<text x="77.2" y="129.3">LDO_VOUT_+3v3</text>
<text x="198.5" y="129.3">LDO_VOUT_+3v3A</text>
</g>
</svg>
